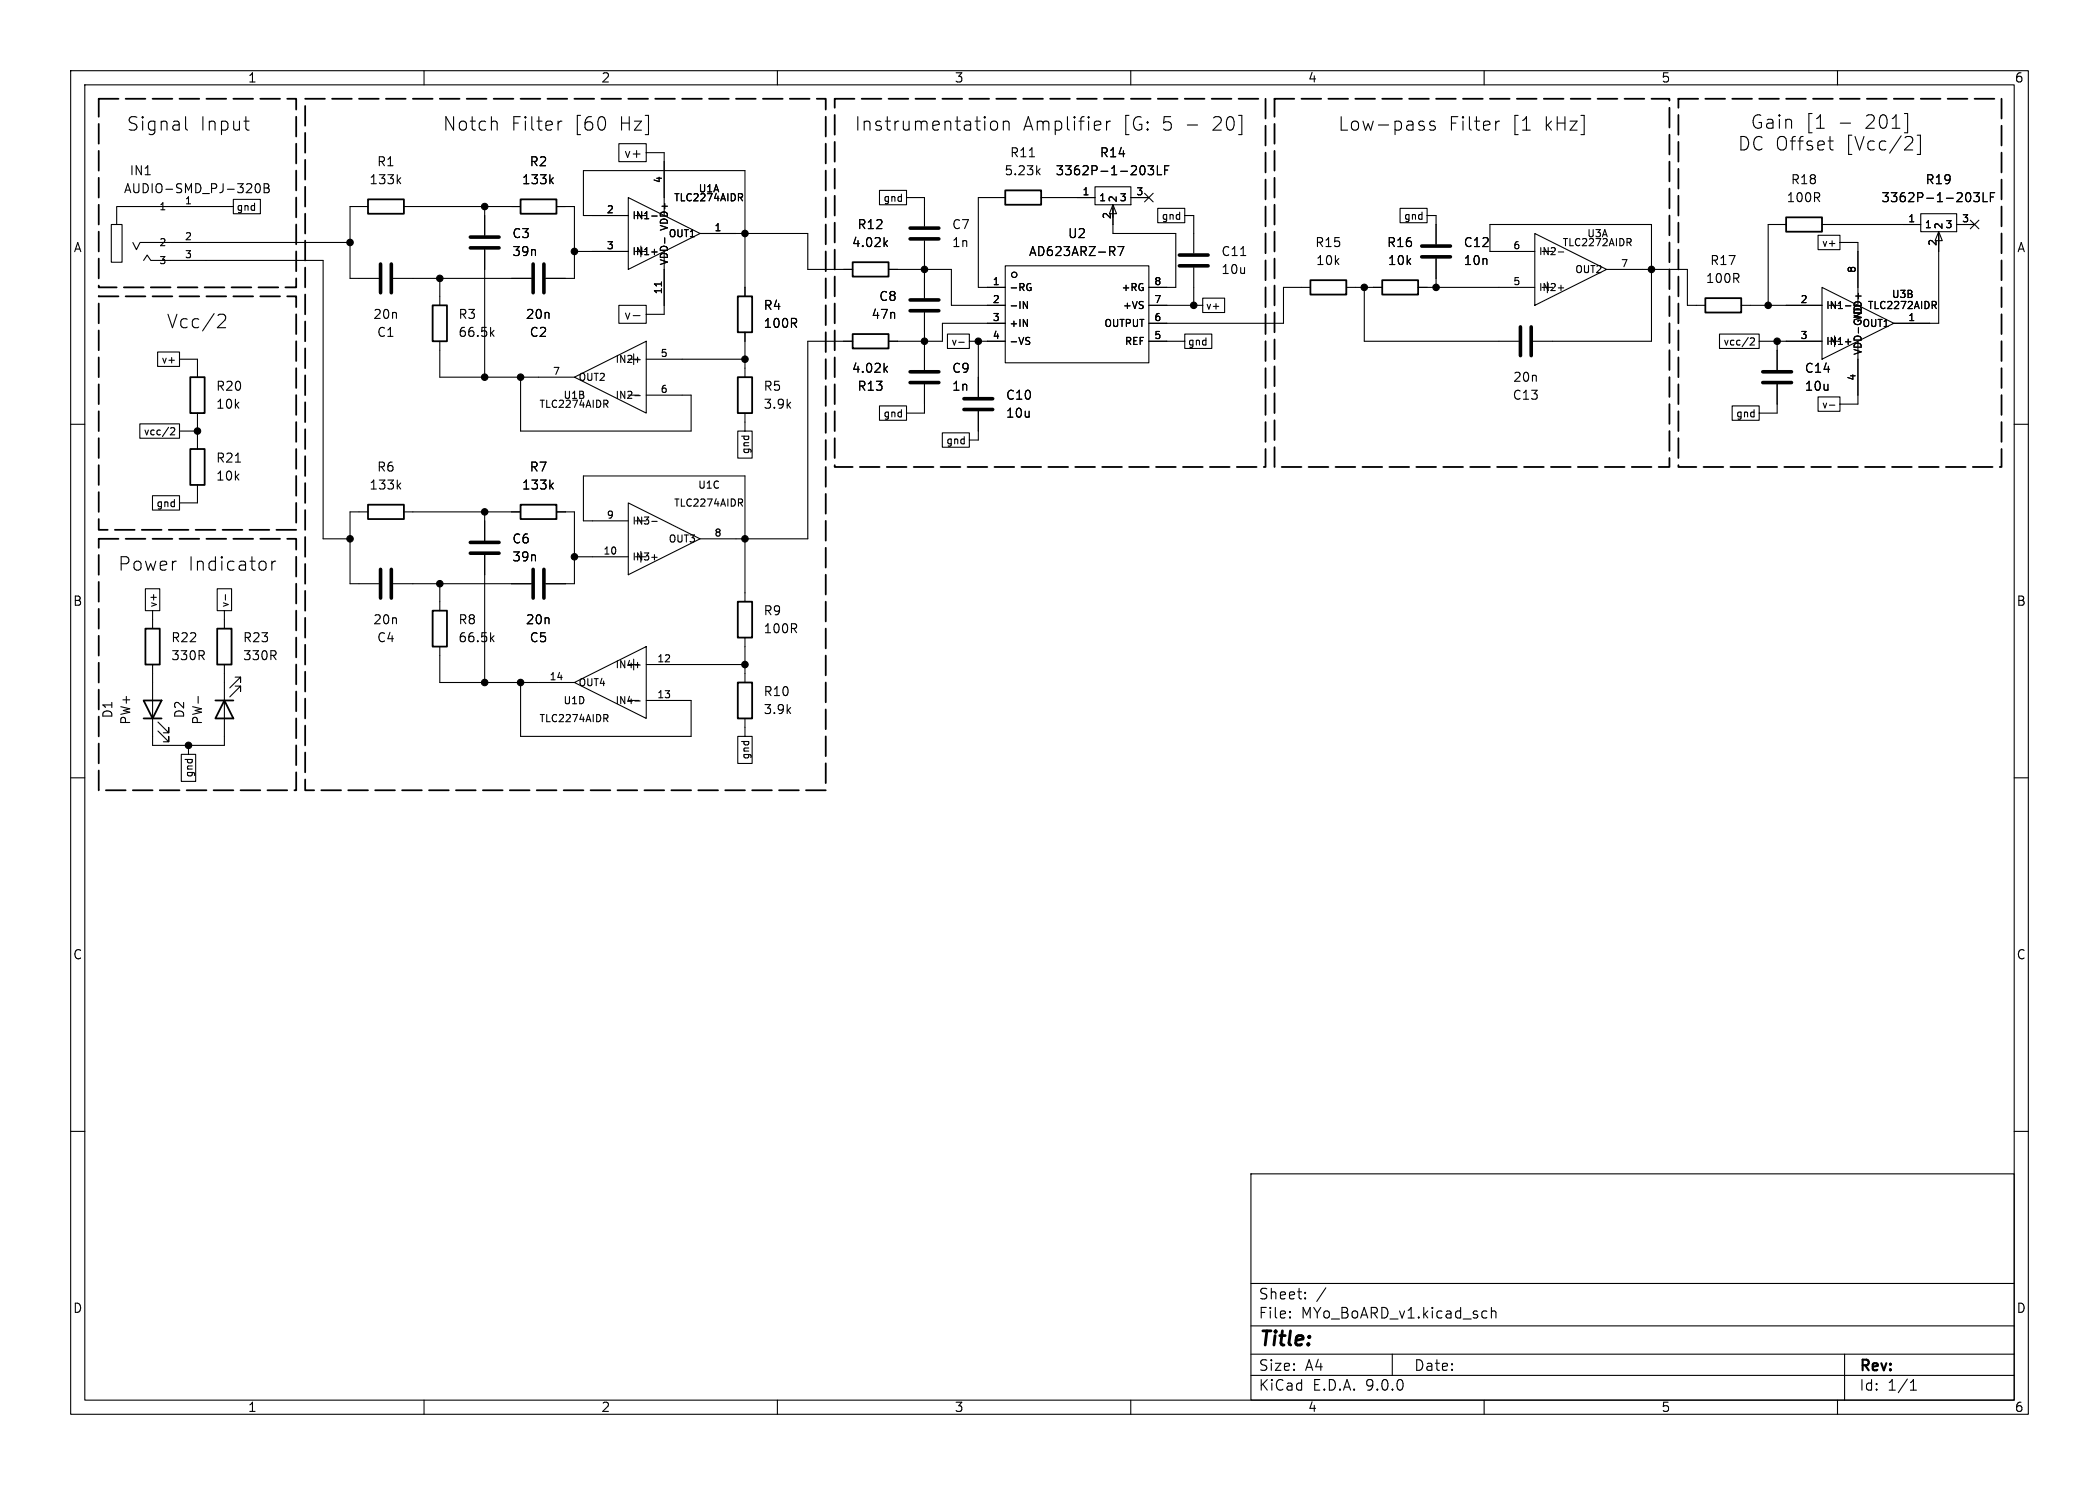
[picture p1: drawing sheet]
<svg xmlns="http://www.w3.org/2000/svg" width="297mm" height="210mm" viewBox="0 0 297 210" stroke-linecap="round" stroke-linejoin="round" font-family="sans-serif">
<g fill="none" stroke="#000" stroke-width=".15">
<path d="M10 10h277v190h-277zM12 12h273v186h-273zM26.3 16.5v1.6l.2 .3M34.5 17.1h.7M35.1 18.4h.1M60 10v2M70.3 17.2v.2v1M79.5 17.1l-.4 .2M110 10v2M140.3 17.2a.52 .52 0 0 1 .9 .3v.5a.52 .52 0 0 1-.5 .4 .52 .52 0 0 1-.5-.4v-.5zM142 17.3a.47 .47 0 0 1 .8 .1v1M142 17.1v1.3"/>
<path d="M156.6 17.1v1.3M157.1 17.1a.49 .49 0 0 0-.5 .4M160 10v2M201.3 17.8l.3 .2-.1 .3-.2 .1M201.3 17.1l.2 .1M203 17.2l-.4-.1-.3 .3 .1 .3 .6 .2 .1 .1-.1 .3-.2 .1-.5-.1M210 10v2M212.2 17.1l-.5 .2M257 18.1h1.1M258.7 19.9h.7M260 10v2M260.4 17.4h1.4"/>
<path d="M269.5 16.1h.4v2.7M269.8 19.3h.5a.52 .52 0 0 1 .3 .8l-1.1 1.1h1.1M271.3 19.1h.4v2.7h-.4M15.7 31.8h1.6v5.3h-1.6zM18.8 34.3l.5 1 .5-1h29.7M20.3 36.8l.5-.7 .5 .7h24.4v39.4h3.8M33 29.2h-16.5v2.6M33 28.2h3.8v2h-3.8zM36.3 26h.1a.69 .69 0 0 1 .3 1.1l-.2 .1a.69 .69 0 0 1-.3-1.1zM37.4 26h.4l.2 .1v.2l-.2 .3a.34 .34 0 0 1 .3 .3 .34 .34 0 0 1-.2 .3h-.5zM37.4 26.6h.4M52.1 29.2h-2.6v10.2h4.1"/>
<path d="M55.6 39.4h19.6M56.3 25.5l.4 .5M56.7 25.1l-.5 .5M57.1 29.2h16.6M62.2 39.4v3.8M68.6 29.2v4.1M68.6 35.3v18M77.9 25.5l.4 .5M78.3 25.1l-.5 .5M78.7 29.2h2.6v10.2h-4.1M81.3 35.6h7.6M87.6 20.3h3.8v2.6h-3.8z"/>
<path d="M88.9 27.9l10.2 5.1-10.2 5.1zM88.9 30.5h-6.4v-6.4h22.9v17.8M90.7 34.8v1.5M91.4 21.6h2.6v8.9M92.2 30.6h.8M92.2 35.6h.8M93.6 39.9v.5M94 35.6v8.9h-2.6M94.1 33.6v.8M99.1 33h15.2v5.1h6.3M104.7 27.9l.4 .5M104.9 27.4l.2 .2-.1 .2-.1 .1"/>
<path d="M124.4 26.9h3.9v2.1h-3.9zM125.2 34.4l.4 .5M125.6 34l-.5 .5M125.7 38.1h8.9v5.1h7.6M128.3 27.9h2.5v4.1M130.8 34v8.2M142.2 37.6h20.4v13.7h-20.4zM142.2 27.9h-3.8v12.7h3.8M145.7 22.2h.7M146.8 24.2l.4 .5M147.2 23.9l-.5 .4M147.3 27.9h7.6"/>
<path d="M154.9 26.4h5.1v2.6h-5.1zM157.5 29l.5 1.2h-1zM157.5 29.2v3.8h8.9v7.6h-3.8M158.2 34.9h.8l-.5 1.2M160 27.9h2.6M162 27.3l1.2 1.2M162.4 23.4h.8l-.4 .5 .4 .1v.6l-.2 .1h-.4l-.2-.1M163.2 27.3l-1.2 1.2M163.8 23.4v1.3h.6M163.8 29.5h3.8v2h-3.8zM164.8 24h.4M165.4 23.4h-.6v1.3"/>
<path d="M167.6 30.5h1.3v5.3M168.9 37.8v5.4M175.6 36.1h.7M198.1 29.5h3.8v2h-3.8zM201.9 30.5h1.3v4M203.2 36.6v4M217.2 33l10.1 5.1-10.1 5.1zM217.2 35.6h-6.4v-3.8h22.9v16.5h-16.8M218.9 39.9v1.5M220.5 35.6h.8M227.3 38.1h11.5v5.1h2.5M230.5 34.3l.3 .5"/>
<path d="M230.6 33.7l.2 .2v.3l-.2 .1M252.7 31.8h-2.5v11.4M257.3 33.3h3v2h-3zM257.8 31.8h14M259 21.1l.4 .1M260.3 34.3h2.6v8.9M271.8 30.2h5.1v2.6h-5.1zM274.3 32.8l.5 1.2h-1zM274.3 33v12.7h-6.3M276.9 31.8h2.5M278.8 31.1l1.2 1.3M279.3 27.2h.8l-.5 .5 .4 .2v.5l-.2 .1h-.3l-.2-.1"/>
<path d="M280 31.1l-1.2 1.3M280.6 27.2v1.3h.6M281.6 27.9h.5M282.2 27.2h-.6v1.3M19.8 59.9h5.6v2.1h-5.6zM22.3 49.8h3.1v2h-3.1zM25.4 50.8h2.5v2.5M27.9 58.4v5.1M30.9 44.5l.7-.1a.52 .52 0 0 1 .2 .9l-1 1h1.1M62.2 48.3v5h19.1M69.5 47.1l.4 .5M69.9 46.7l-.5 .5"/>
<path d="M73.7 53.3v7.7h24.1v-5.1h-6.4M81.3 53.3l10.1-5v10.1zM85.7 57.1l.3 .5M85.8 56.6l.2 .2v.2l-.2 .1M87.6 43.2h3.8v2.5h-3.8zM88.9 55.9h1.5M88.9 50.8h1.5M89.6 44.6h1M89.7 50v1.6M89.8 56h.8M89.8 50.9h.8M91.4 50.8h14"/>
<path d="M105.4 47v6.3M105.4 58.4v2.6M120.6 48.3h-6.3v27.9h-15.2M124.4 57.4h3.9v2h-3.9zM125.2 52.2l.4 .4M125.6 51.8l-.5 .5M130.8 44.2v8.1M130.8 54.4v4h-2.5M134.1 47.2h3.1v2.1h-3.1zM135.7 48.4h.7M137.2 48.3h5M138.4 48.3v7.8"/>
<path d="M138.4 58.2v4h-1.2M142.2 45.7h-8.9v2.6h-7.6M144.8 42.6l.6 1v-1M144.8 45.2l.6 1v-1M145.3 48.2l.3 .1 .1 .2-.2 .2h-.2M145.3 47.7l.4 .1M145.6 40.1h.2M145.7 40.7h.2v.3l-.3 .1M162.6 48.3h5M162.6 43.2h7.6M167.6 47.2h3.9v2.1h-3.9zM170.2 42.2h3.1v2h-3.1z"/>
<path d="M185.4 40.6h-3.8v5.1h-19M190.5 40.6h5.1M193 40.6v7.7h21.9M200.7 40.6h16.5M220.5 40.7h.8M243.3 47.2h5.6v2.1h-5.6zM245.1 57.4h3.8v2h-3.8zM246.4 43.2h11.4M247.7 47.9l.4-.1 .1 .3-.6 .7h.6M248.9 48.3h8.9M251.5 48.3v4M251.5 54.4v4h-2.6"/>
<path d="M257.3 56.1h3v2.1h-3zM257.8 40.6l10.2 5.1-10.2 5.1zM258.9 57.3h.7M259.6 47.5v1.5M261.1 43.3h.8M261.1 48.3h.8M262.9 48.3v8.9h-2.6M273.6 43.2l.4 .4M273.8 42.6l.2 .2-.1 .3-.1 .1M10 60h2M21.6 70.1h3.8v2h-3.8zM24.1 60.6l.4-.1 .2 .3-.6 .7h.6"/>
<path d="M25.4 61h2.5M27.9 68.6v2.5h-2.5M33.3 65.3h.7M38.5 79.4v1.2M39 79.4a.49 .49 0 0 0-.5 .3M52.1 72.4h-2.6v10.2h4.1M56.3 68.7l.4 .5M56.7 68.3l-.5 .5M57.1 72.4h16.6M68.6 72.4v4.1M68.6 78.5v18M77.9 68.7l.4 .5"/>
<path d="M78.3 68.3l-.5 .5M78.7 72.4h2.6v10.2h-4.1M81.3 78.7h7.6M88.9 71.1l10.2 5.1-10.2 5.1zM88.9 73.7h-6.4v-6.4h22.9v17.8M90.7 78v1.5M92.2 73.7h.8M92.2 78.8h.8M104.4 61h2v3.8h-2zM104.7 71.1l.4 .5M104.9 70.6l.2 .2-.1 .2-.1 .1M133.3 61.2h3.9v2h-3.9z"/>
<path d="M285 60h2M20.6 83.3h2v3.1h-2zM21.6 94v11.4h10.1v-11.4M21.6 86.4v2.5M28 98.5v1M30.7 83.3h2.1v3.1h-2.1zM31.7 86.4v2.5M31.9 84.1v.8M33.3 95.8h.7v.7v-.7l-1.5 1.5M33.3 97h.7v.8v-.8l-1.5 1.6M55.6 82.6h19.6M62.2 82.6v3.8"/>
<path d="M62.2 91.4v5.1h19.1M69.5 90.3l.4 .4M69.9 89.9l-.5 .5M73.7 96.5v7.6h24.1v-5h-6.4M81.3 96.5l10.1-5.1v10.2zM88.9 99.1h1.5M88.9 94h1.5M89.7 93.2v1.5M89.8 99.1h.8M89.8 94.1h.8M91.4 94h14M105.4 90.2v6.3"/>
<path d="M10 110h2M22.4 103.4l1.5 1.5v-.8v.8h-.8M22.4 102.1l1.5 1.5v-.7v.7h-.8M25.7 106.7h2v3.8h-2zM26.7 105.4v1.3M85.7 101.6l.3 .5M85.8 101l.2 .2v.3l-.2 .1M104.4 104.1h2v3.9h-2zM105.4 101.6v2.5M285 110h2M10 160h2M177 166h108v32h-108z"/>
<path d="M285 160h2M60 198v2M110 198v2M160 198v2M177 194.5h108M177 191.5h108M177 187.5h108M177 181.5h108M182.5 186.3h.1l-.1 .1M182.5 186.3v.1M182.5 185.5v.1M182.5 185.5h.1l-.1 .1"/>
<path d="M184.7 183.6v.1M184.7 183.6h-.1l.1 .1M184.7 182.8v.1M184.7 182.8h-.1l.1 .1M187.6 182.1l-1.3 2M197 191.5v3M210 198v2M210.2 185.4l.2 .1M210.4 186.3l-.2 .1M211 184.9v1.5M211 185.5a.37 .37 0 0 1 .7 .1v.8M260 198v2"/>
<path d="M261 191.5v6.5M270.3 196.6h.9M270.3 195.5l.4-.4v1.5"/>
<circle cx="143.5" cy="38.9" r=".38"/>
</g>
<g fill="none" stroke="#000" stroke-width=".51">
<path d="M53.8 37.3v4.1M55.4 37.3v4.1M66.5 35.1h4.1M66.5 33.5h4.1M75.4 37.3v4.1M77 37.3v4.1M128.8 32.3h4M128.8 33.8h4M166.9 36.1h4M166.9 37.6h4M201.2 34.8h4M201.2 36.3h4"/>
<path d="M128.8 52.6h4M128.8 54.1h4M128.8 42.4h4M128.8 43.9h4M136.4 56.4h4.1M136.4 57.9h4.1M215.1 46.2v4.1M216.7 46.2v4.1M249.4 52.6h4.1M249.4 54.1h4.1M66.5 78.2h4.1M66.5 76.7h4.1"/>
<path d="M53.8 80.5v4.1M55.4 80.5v4.1M75.4 80.5v4.1M77 80.5v4.1"/>
</g>
<g fill="none" stroke="#000" stroke-width=".25">
<path d="M52.1 28.2h5v2h-5zM73.7 28.2h5v2h-5zM120.6 37.1h5.1v2h-5.1zM142.2 26.9h5.1v2.1h-5.1zM185.4 39.6h5.1v2.1h-5.1zM195.6 39.6h5.1v2.1h-5.1zM252.7 30.7h5.1v2.1h-5.1zM26.9 53.3h2.1v5.1h-2.1zM61.2 43.2h2v5.1h-2zM104.4 41.9h2v5.1h-2zM104.4 53.3h2v5.1h-2zM120.6 47.2h5.1v2.1h-5.1z"/>
<path d="M241.3 42.2h5.1v2h-5.1zM26.9 63.5h2.1v5.1h-2.1zM52.1 71.4h5v2h-5zM73.7 71.4h5v2h-5zM20.3 99.1h2.6l-1.3 2.5zM20.6 88.9h2v5.1h-2zM30.5 99.1h2.5M30.7 88.9h2.1v5.1h-2.1zM31.7 99.1l1.3 2.5h-2.5zM61.2 86.4h2v5h-2zM104.4 96.5h2v5.1h-2zM104.4 85.1h2v5.1h-2z"/>
<path d="M20.3 101.6h2.6"/>
</g>
<path d="M14 14h27.9v26.6h-27.9zM43.2 14h73.6v97.8h-73.6zM118.1 14h61v52h-61zM180.3 14h55.9v52h-55.9zM237.5 14h45.7v52h-45.7zM14 41.9h27.9v33h-27.9zM14 76.2h27.9v35.6h-27.9z" fill="none" stroke="#000" stroke-width=".25" stroke-dasharray="2.8 1"/>
<g fill="#000" stroke="#000" stroke-width=".15">
<circle cx="49.5" cy="34.3" r=".46"/>
<circle cx="62.2" cy="39.4" r=".46"/>
<circle cx="68.6" cy="29.2" r=".46"/>
<circle cx="81.3" cy="35.6" r=".46"/>
<circle cx="105.4" cy="33" r=".46"/>
<circle cx="130.8" cy="38.1" r=".46"/>
<circle cx="233.7" cy="38.1" r=".46"/>
<circle cx="68.6" cy="53.3" r=".46"/>
<circle cx="73.7" cy="53.3" r=".46"/>
<circle cx="105.4" cy="50.8" r=".46"/>
<circle cx="130.8" cy="48.3" r=".46"/>
<circle cx="138.4" cy="48.3" r=".46"/>
<circle cx="168.9" cy="43.2" r=".46"/>
<circle cx="193" cy="40.6" r=".46"/>
<circle cx="203.2" cy="40.6" r=".46"/>
<circle cx="250.2" cy="43.2" r=".46"/>
<circle cx="251.5" cy="48.3" r=".46"/>
<circle cx="27.9" cy="61" r=".46"/>
<circle cx="49.5" cy="76.2" r=".46"/>
<circle cx="68.6" cy="72.4" r=".46"/>
<circle cx="81.3" cy="78.7" r=".46"/>
<circle cx="105.4" cy="76.2" r=".46"/>
<circle cx="62.2" cy="82.6" r=".46"/>
<circle cx="68.6" cy="96.5" r=".46"/>
<circle cx="73.7" cy="96.5" r=".46"/>
<circle cx="105.4" cy="94" r=".46"/>
<circle cx="26.7" cy="105.4" r=".46"/>
</g>
<text font-size="2.8" x="178" y="190.9">Title:</text>
<g font-size="2.7">
<text x="17.9" y="18.7">Signal</text>
<text x="28.3" y="18.7">Input</text>
<text x="62.6" y="18.7">Notch</text>
<text x="72.3" y="18.7">Filter</text>
<text x="81.3" y="18.7">[60</text>
<text x="87.7" y="18.7">Hz]</text>
<text x="120.9" y="18.7">Instrumentation</text>
<text x="144.7" y="18.7">Amplifier</text>
<text x="158.9" y="18.7">[G:</text>
<text x="164.5" y="18.7">5</text>
<text x="167.8" y="18.7">-</text>
<text x="171.7" y="18.7">20]</text>
<text x="189.3" y="18.7">Low-pass</text>
<text x="205" y="18.7">Filter</text>
<text x="213.9" y="18.7">[1</text>
<text x="218.5" y="18.7">kHz]</text>
<text x="245.8" y="21.5">DC Offset</text>
<text x="247.7" y="18.4">Gain</text>
<text x="255.4" y="18.4">[1</text>
<text x="261.1" y="21.5">[Vcc/2]</text>
<text x="263.9" y="18.4">201]</text>
<text x="23.5" y="46.7">Vcc/2</text>
<text x="16.7" y="80.9">Power</text>
<text x="26.6" y="80.9">Indicator</text>
</g>
<g font-size="2.1">
<text x="178" y="184">Sheet:</text>
<text x="178" y="186.7">File:</text>
<text x="184.1" y="186.7">MYo_BoARD_v1.kicad_sch</text>
<text x="178" y="196.9">KiCad</text>
<text x="178" y="194.1">Size:</text>
<text x="184.7" y="194.1">A4</text>
<text x="185.7" y="196.9">E.D.A.</text>
<text x="193.3" y="196.9">9.0.0</text>
<text x="200" y="194.1">Date:</text>
<text x="263" y="194.3">Rev:</text>
<text x="263" y="196.9">Id:</text>
<text x="267.1" y="196.9">1/1</text>
</g>
<g font-size="1.8">
<text x="35" y="11.9">1</text>
<text x="85" y="11.9">2</text>
<text x="135" y="11.9">3</text>
<text x="185" y="11.9">4</text>
<text x="235" y="11.9">5</text>
<text x="285" y="11.9">6</text>
<text x="53.3" y="23.7">R1</text>
<text x="74.9" y="23.7">R2</text>
<text x="88.2" y="22.5">v+</text>
<text x="142.8" y="22.5">R11</text>
<text x="155.5" y="22.5">R14</text>
<text x="17.4" y="27.5">AUDIO-SMD_PJ-320B</text>
<text x="18.3" y="25">IN1</text>
<text x="52.2" y="26.3">133k</text>
<text x="73.8" y="26.3">133k</text>
<text x="142" y="25">5.23k</text>
<text x="149.3" y="25">3362P-1-203LF</text>
<text x="252.7" y="28.8">100R</text>
<text x="253.3" y="26.3">R18</text>
<text x="266.1" y="28.8">3362P-1-203LF</text>
<text x="272.4" y="26.3">R19</text>
<text x="10.3" y="35.9">A</text>
<text x="72.4" y="33.9">C3</text>
<text x="120.5" y="35.2">4.02k</text>
<text x="121.2" y="32.6">R12</text>
<text x="134.6" y="32.6">C7</text>
<text x="134.6" y="35.2">1n</text>
<text x="151" y="33.9">U2</text>
<text x="186" y="35.2">R15</text>
<text x="196.2" y="35.2">R16</text>
<text x="207" y="35.2">C12</text>
<text x="285.3" y="35.9">A</text>
<text x="72.4" y="36.4">39n</text>
<text x="145.5" y="36.4">AD623ARZ-R7</text>
<text x="172.7" y="36.4">C11</text>
<text x="172.7" y="39">10u</text>
<text x="186.1" y="37.7">10k</text>
<text x="196.3" y="37.7">10k</text>
<text x="207" y="37.7">10n</text>
<text x="241.3" y="40.2">100R</text>
<text x="241.9" y="37.7">R17</text>
<text x="52.7" y="45.3">20n</text>
<text x="53.3" y="47.9">C1</text>
<text x="64.8" y="45.3">R3</text>
<text x="64.8" y="47.9">66.5k</text>
<text x="74.3" y="45.3">20n</text>
<text x="74.9" y="47.9">C2</text>
<text x="88.2" y="45.4">v-</text>
<text x="108" y="44">R4</text>
<text x="108" y="46.6">100R</text>
<text x="123.2" y="45.3">47n</text>
<text x="124.3" y="42.8">C8</text>
<text x="120.5" y="52.9">4.02k</text>
<text x="134.6" y="52.9">C9</text>
<text x="255.3" y="52.9">C14</text>
<text x="30.5" y="58">10k</text>
<text x="30.5" y="55.5">R20</text>
<text x="108" y="55.5">R5</text>
<text x="108" y="58">3.9k</text>
<text x="121.2" y="55.5">R13</text>
<text x="134.6" y="55.5">1n</text>
<text x="142.2" y="56.7">C10</text>
<text x="142.2" y="59.3">10u</text>
<text x="214" y="56.7">C13</text>
<text x="214" y="54.2">20n</text>
<text x="255.3" y="55.5">10u</text>
<text x="30.5" y="65.6">R21</text>
<text x="30.5" y="68.2">10k</text>
<text x="52.2" y="69.4">133k</text>
<text x="53.3" y="66.9">R6</text>
<text x="73.8" y="69.4">133k</text>
<text x="74.9" y="66.9">R7</text>
<text x="72.4" y="77.1">C6</text>
<text x="72.4" y="79.6">39n</text>
<text x="10.3" y="85.9">B</text>
<text x="52.7" y="88.5">20n</text>
<text x="64.8" y="88.5">R8</text>
<text x="74.3" y="88.5">20n</text>
<text x="108" y="87.2">R9</text>
<text x="108" y="89.8">100R</text>
<text x="285.3" y="85.9">B</text>
<text x="24.1" y="93.6">330R</text>
<text x="24.1" y="91">R22</text>
<text x="34.3" y="93.6">330R</text>
<text x="34.3" y="91">R23</text>
<text x="53.3" y="91">C4</text>
<text x="64.8" y="91">66.5k</text>
<text x="74.9" y="91">C5</text>
<text x="16.1" y="101.7" transform="rotate(-90 16.1 101.7)">D1</text>
<text x="26.3" y="101.7" transform="rotate(-90 26.3 101.7)">D2</text>
<text x="108" y="101.2">3.9k</text>
<text x="108" y="98.7">R10</text>
<text x="18.6" y="102.6" transform="rotate(-90 18.6 102.6)">PW+</text>
<text x="28.8" y="102.6" transform="rotate(-90 28.8 102.6)">PW-</text>
<text x="10.3" y="135.9">C</text>
<text x="285.3" y="135.9">C</text>
<text x="10.3" y="185.9">D</text>
<text x="285.3" y="185.9">D</text>
<text x="35" y="199.9">1</text>
<text x="85" y="199.9">2</text>
<text x="135" y="199.9">3</text>
<text x="185" y="199.9">4</text>
<text x="235" y="199.9">5</text>
<text x="285" y="199.9">6</text>
</g>
<g font-size="1.4">
<text x="22.4" y="29.9">1</text>
<text x="26.1" y="29">1</text>
<text x="93.7" y="26" transform="rotate(-90 93.7 26)">4</text>
<text x="95.3" y="28.7">TLC2274AIDR</text>
<text x="98.8" y="27.4">U1A</text>
<text x="124.9" y="28.7">gnd</text>
<text x="153.1" y="27.7">1</text>
<text x="155.4" y="28.7">1</text>
<text x="158.2" y="28.7" transform="rotate(-90 158.2 28.7)">2</text>
<text x="158.3" y="28.7">3</text>
<text x="160.7" y="27.7">3</text>
<text x="22.4" y="35">2</text>
<text x="26.1" y="34">2</text>
<text x="33.4" y="30">gnd</text>
<text x="85.8" y="30.2">2</text>
<text x="85.8" y="35.3">3</text>
<text x="89.4" y="31.2">IN1-</text>
<text x="94.5" y="33.7">OUT1</text>
<text x="94.7" y="32.8" transform="rotate(-90 94.7 32.8)">VDD+</text>
<text x="101" y="32.8">1</text>
<text x="157.2" y="31.1" transform="rotate(-90 157.2 31.1)">2</text>
<text x="164.2" y="31.3">gnd</text>
<text x="198.5" y="31.3">gnd</text>
<text x="214" y="35.3">6</text>
<text x="221" y="35">TLC2272AIDR</text>
<text x="224.5" y="33.8">U3A</text>
<text x="257.7" y="35.1">v+</text>
<text x="269.9" y="31.5">1</text>
<text x="272.3" y="32.5">1</text>
<text x="274.1" y="34.9" transform="rotate(-90 274.1 34.9)">2</text>
<text x="275" y="32.5" transform="rotate(-90 275 32.5)">2</text>
<text x="275.1" y="32.5">3</text>
<text x="277.5" y="31.5">3</text>
<text x="22.4" y="37.6">3</text>
<text x="26.1" y="36.6">3</text>
<text x="89.4" y="36.3">IN1+</text>
<text x="93.7" y="41.7" transform="rotate(-90 93.7 41.7)">11</text>
<text x="94.7" y="37.6" transform="rotate(-90 94.7 37.6)">VDD-</text>
<text x="140.4" y="40.4">1</text>
<text x="142.7" y="41.4">-RG</text>
<text x="158.6" y="41.4">+RG</text>
<text x="163.2" y="40.4">8</text>
<text x="214" y="40.4">5</text>
<text x="217.7" y="36.3">IN2-</text>
<text x="217.7" y="41.4">IN2+</text>
<text x="222.8" y="38.8">OUT2</text>
<text x="229.3" y="37.8">7</text>
<text x="262.6" y="38.7" transform="rotate(-90 262.6 38.7)">8</text>
<text x="140.4" y="42.9">2</text>
<text x="140.4" y="45.5">3</text>
<text x="142.7" y="43.9">-IN</text>
<text x="142.7" y="46.4">+IN</text>
<text x="156.1" y="46.4">OUTPUT</text>
<text x="158.7" y="43.9">+VS</text>
<text x="163.2" y="42.9">7</text>
<text x="163.2" y="45.5">6</text>
<text x="170.6" y="44">v+</text>
<text x="254.7" y="42.9">2</text>
<text x="258.3" y="43.9">IN1-</text>
<text x="263.4" y="46.4">OUT1</text>
<text x="263.6" y="45.5" transform="rotate(-90 263.6 45.5)">VDD+</text>
<text x="264.2" y="43.9">TLC2272AIDR</text>
<text x="267.6" y="42.3">U3B</text>
<text x="269.9" y="45.5">1</text>
<text x="22.7" y="51.6">v+</text>
<text x="78.1" y="53.1">7</text>
<text x="87" y="51.5">IN2+</text>
<text x="93.4" y="50.5">5</text>
<text x="134.5" y="49.1">v-</text>
<text x="140.4" y="48">4</text>
<text x="142.7" y="49">-VS</text>
<text x="159" y="49">REF</text>
<text x="163.2" y="48">5</text>
<text x="168" y="49.1">gnd</text>
<text x="243.7" y="49.1">vcc/2</text>
<text x="254.7" y="48">3</text>
<text x="258.3" y="49">IN1+</text>
<text x="262.6" y="53.9" transform="rotate(-90 262.6 53.9)">4</text>
<text x="263.6" y="50.3" transform="rotate(-90 263.6 50.3)">VDD-GND</text>
<text x="76.2" y="57.9">TLC2274AIDR</text>
<text x="79.6" y="56.6">U1B</text>
<text x="81.8" y="54.1">OUT2</text>
<text x="87" y="56.6">IN2-</text>
<text x="93.4" y="55.6">6</text>
<text x="124.9" y="59.2">gnd</text>
<text x="245.5" y="59.2">gnd</text>
<text x="257.7" y="58">v-</text>
<text x="20.2" y="61.8">vcc/2</text>
<text x="106.2" y="64.4" transform="rotate(-90 106.2 64.4)">gnd</text>
<text x="133.8" y="63">gnd</text>
<text x="22" y="71.9">gnd</text>
<text x="95.3" y="71.9">TLC2274AIDR</text>
<text x="98.7" y="69.3">U1C</text>
<text x="85.8" y="73.4">9</text>
<text x="89.4" y="74.4">IN3-</text>
<text x="94.5" y="76.9">OUT3</text>
<text x="101" y="75.9">8</text>
<text x="85.3" y="78.5">10</text>
<text x="89.4" y="79.5">IN3+</text>
<text x="22.4" y="86" transform="rotate(-90 22.4 86)">v+</text>
<text x="32.6" y="86" transform="rotate(-90 32.6 86)">v-</text>
<text x="87" y="94.7">IN4+</text>
<text x="92.9" y="93.7">12</text>
<text x="77.7" y="96.3">14</text>
<text x="79.6" y="99.8">U1D</text>
<text x="81.8" y="97.2">OUT4</text>
<text x="87" y="99.8">IN4-</text>
<text x="92.9" y="98.8">13</text>
<text x="76.2" y="102.3">TLC2274AIDR</text>
<text x="106.2" y="107.5" transform="rotate(-90 106.2 107.5)">gnd</text>
<text x="27.5" y="110.1" transform="rotate(-90 27.5 110.1)">gnd</text>
</g>
</svg>
